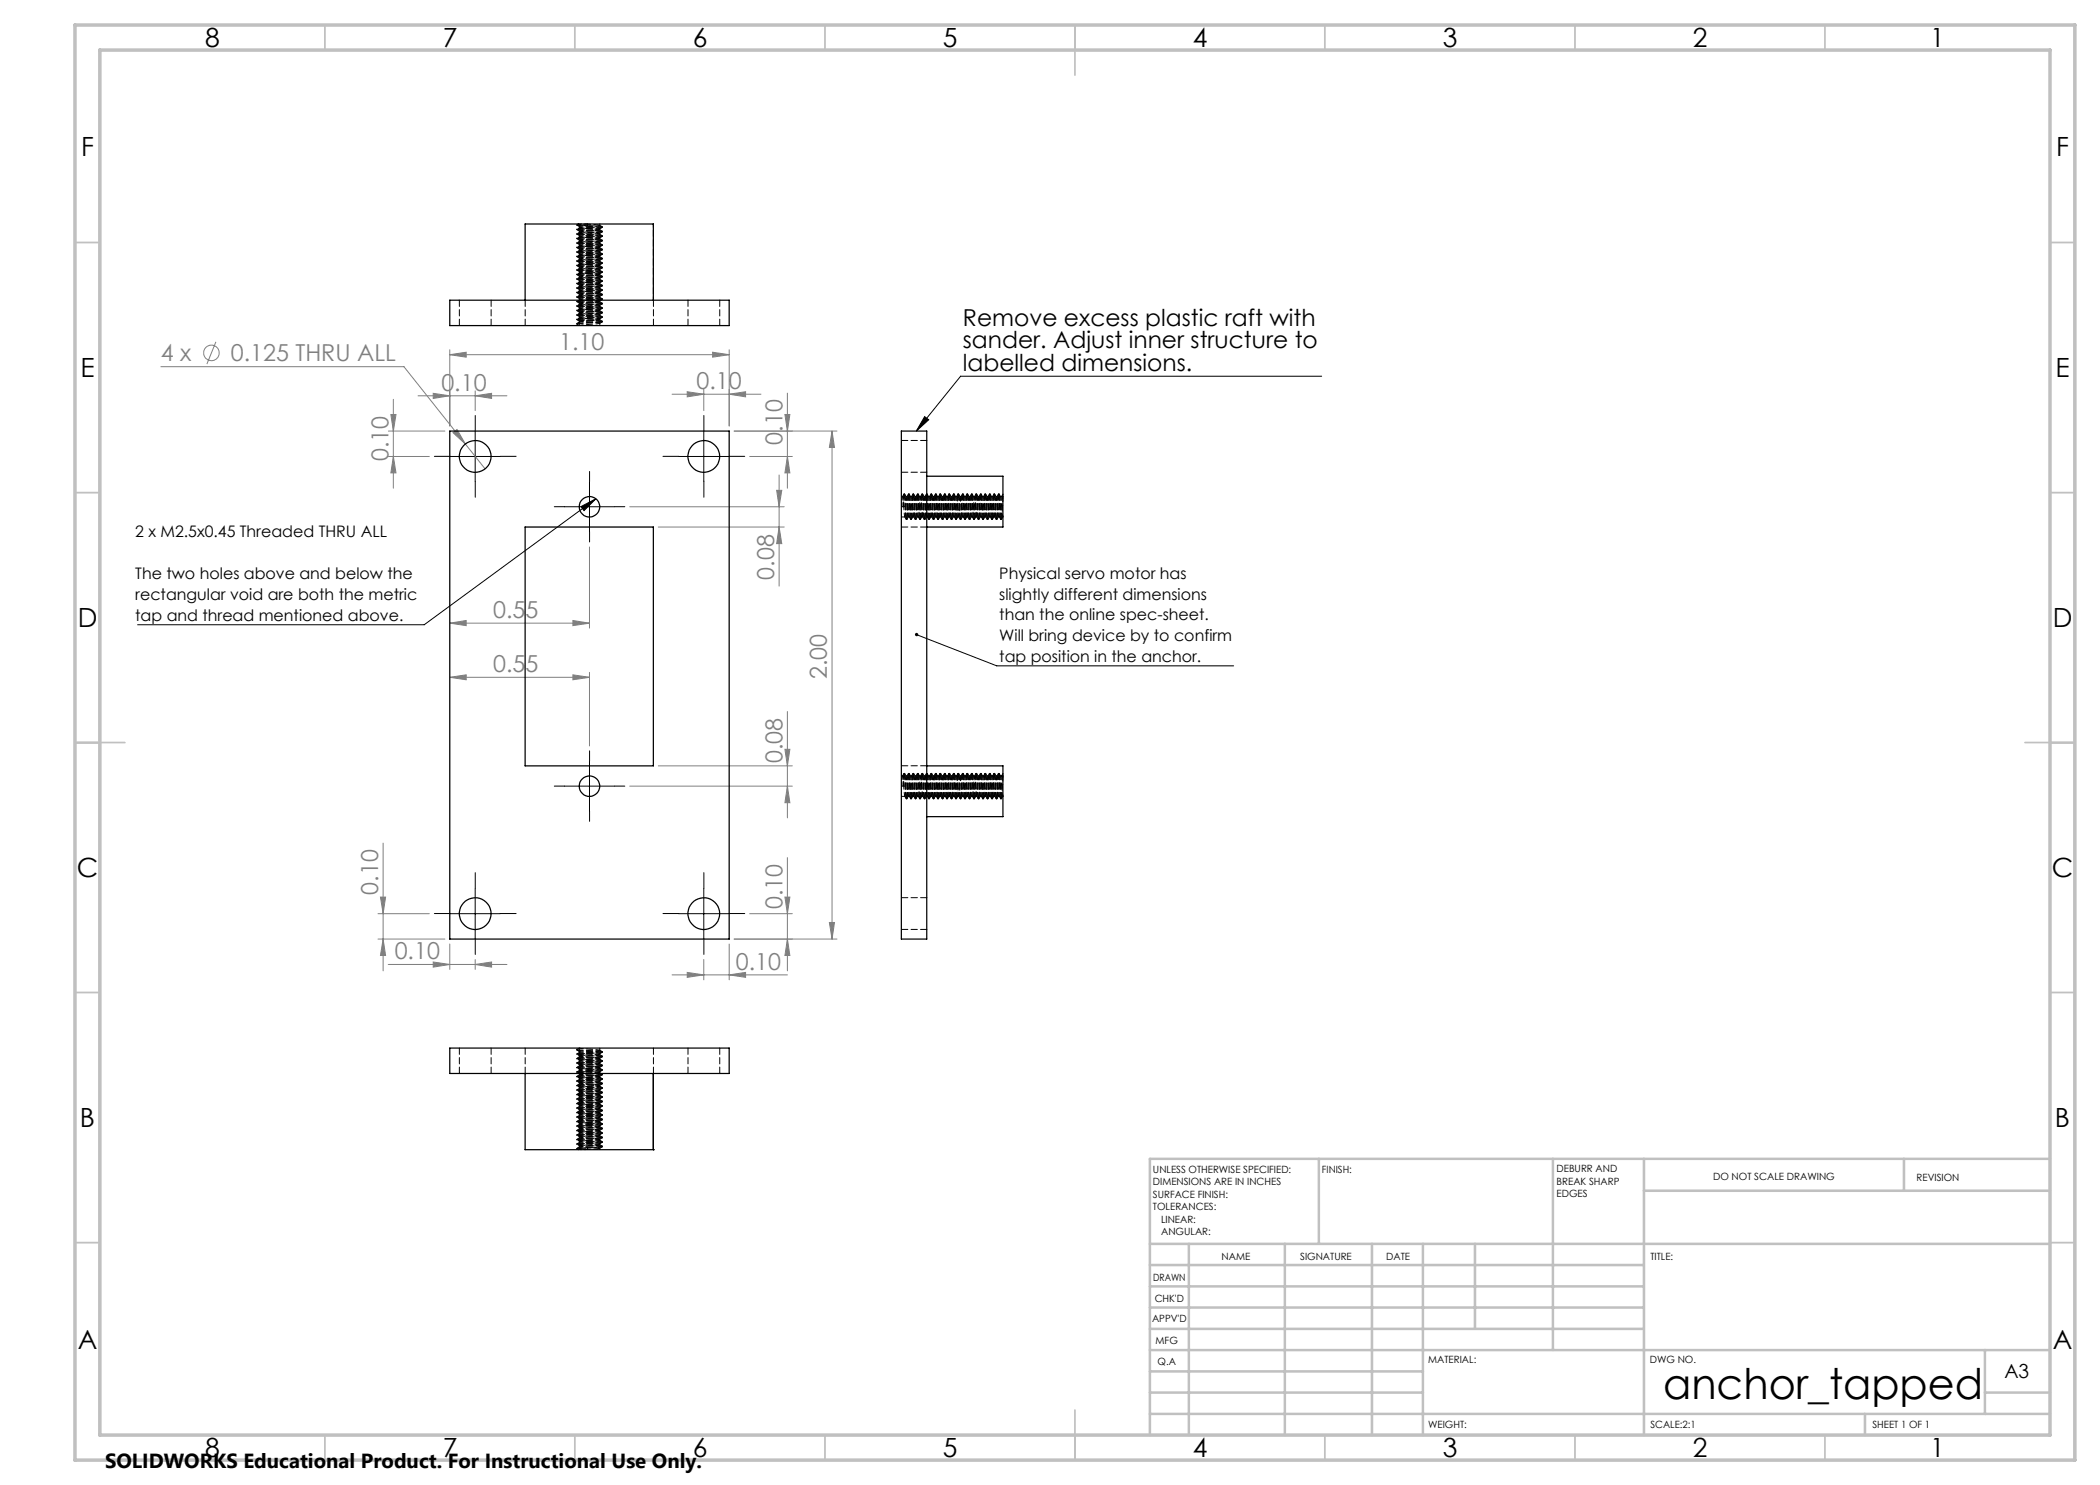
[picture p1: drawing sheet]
<svg xmlns="http://www.w3.org/2000/svg" width="420mm" height="297mm" viewBox="0 0 420 297" stroke-linecap="round" stroke-linejoin="round" font-family="sans-serif">
<g fill="none" stroke="#808080" stroke-width=".2">
<path d="M32.2 73.3h48.6l16.2 20.5M43.2 68.4l-1.8 4.4M78.7 79.9v17.7M83.6 79.2h17.8M86.6 78.7l3.4 .5-3.4 .5zM90 70.9l3.2-.5v1zM90 70v15.2M90 70.9h55.8M95 79.2l3.3-.5v1zM95 78.2v3.9M134.4 78.8h17.8M137.4 78.3l3.4 .5-3.4 .6z"/>
<path d="M140.8 77.9v4.2M142.5 70.4l3.3 .5-3.3 .5zM145.8 78.8l3.3-.5v1.1zM145.8 70v15.2M157.5 78.6v19M77.7 91.3h8.2M77.7 86.2h11.3M78.2 82.9h1l-.5 3.3zM78.7 91.3l.5 3.3h-1zM90.6 86.5l.8-.6 1.7 2.9zM146.8 86.2h20.6M149.9 91.3h8.6"/>
<path d="M155.3 98.1h1.1l-.6 3.2zM155.8 95v22.2M157 82.9h1l-.5 3.3zM157.5 91.3l.5 3.3h-1zM166.4 86.2l.5 3.3h-1zM166.4 86.2v101.6M117.9 109.4v16.2M125.9 101.3h30.9M131.7 105.4h25.1M155.8 105.4l.6 3.3h-1.1zM90 135.5l3.2-.5v1zM90 124.6l3.2-.5v1z"/>
<path d="M90 135.5h27.9M90 124.6h27.9M114.6 135l3.3 .5-3.3 .5zM114.6 124.1l3.3 .5-3.3 .5zM117.9 134.5v14.7M125.9 157.2h32.6M131.7 153.2h26.8M157 149.9h1l-.5 3.3zM157.5 157.2l.5 3.3h-1zM157.5 142.3v21.3M76.1 179.4h1l-.5 3.3zM76.6 168.6v25.6"/>
<path d="M157 179.4h1l-.5 3.3zM157.5 171.5v22.7M75.6 187.8h13.4M75.6 182.7h10.3M76.6 187.8l.5 3.3h-1zM77.6 192.9h23.8M86.6 192.4l3.4 .5-3.4 .5zM90 188.8v5.1M95 192.9l3.3-.5v1zM95 191.9v2M134.4 195h23.1M137.4 194.5l3.4 .5-3.4 .5z"/>
<path d="M140.8 191.9v4.1M145.8 195l3.3-.5v1zM145.8 188.8v7.2M146.8 187.8h20.6M149.9 182.7h8.6M157.5 187.8l.5 3.3h-1zM165.9 184.5h1l-.5 3.3z"/>
<circle cx="42.3" cy="70.6" r="1.55"/>
</g>
<g fill="none" stroke="#000" stroke-width=".2">
<path d="M264.3 75.2h-72.2l-8.8 11M90 91.3h10M95 86.3v10M117.9 96.4v10M119.2 99.8l-34.4 25.2h-57.3M135.7 91.3h10.1M140.8 86.3v10M184.9 83.3l.8 .7-2.4 2.2zM112.9 101.3h10M116.2 101.3l3-1.5-2.4 2.3zM183.3 126.9l16.1 6.3h47.3M112.9 157.2h10"/>
<path d="M117.9 152.3v9.9M95 177.7v10M140.8 177.7v10M90 182.7h10M135.7 182.7h10.1"/>
</g>
<g fill="none" stroke="#000" stroke-width=".2" stroke-dasharray="15.2 1.3 1.3 1.3">
<path d="M90.1 91.3h-3.2M95.1 86.3v-3.2M95.1 96.3v3.1M100.1 91.3h3.1M117.9 96.3v-2M135.8 91.3h-3.2M140.8 86.3v-3.2M140.8 96.3v3.1M145.8 91.3h3.1M112.9 101.3h-2M117.9 106.3v2.1M122.9 101.3h2.1"/>
<path d="M112.9 157.2h-2M117.9 152.2v-2M122.9 157.2h2.1M95.1 177.7v-3.2M117.9 162.2v2.1M140.8 177.7v-3.2M90.1 182.7h-3.2M95.1 187.7v3.2M100.1 182.7h3.1M135.8 182.7h-3.2M140.8 187.7v3.2M145.8 182.7h3.1"/>
</g>
<g fill="none" stroke="#c0c0c0" stroke-width=".35">
<path d="M65 5v5M115 5v5M165 5v5M215 5v10M265 5v5M315 5v5M365 5v5M15 48.5h5M410 48.5h5M15 98.5h5M410 98.5h5M15 148.5h10"/>
<path d="M405 148.5h10M15 198.5h5M410 198.5h5M15 248.5h5M410 248.5h5M65 287v5M115 287v5M165 287v5M215 282v10M265 287v5M315 287v5M365 287v5"/>
</g>
<g fill="none" stroke="#c0c0c0" stroke-width=".5">
<path d="M263.8 231.8v17M310.6 231.8v38.2M328.8 231.8v55.2M328.8 238.2h81.2M380.8 231.8v6.4M410 231.8h-180v55.2M230 248.8h180M230 257.3h98.8M230 253h98.8M237.8 248.8v38.2M257 248.8v38.2M274.4 248.8v38.2"/>
<path d="M284.6 248.8v38.2M295 248.8v17M230 265.8h98.8M230 261.5h98.8M230 278.5h54.6M230 274.3h54.6M230 270h180M397 278.5h13M397 270v12.8M230 282.8h180M373 282.8v4.2"/>
</g>
<path d="M15 5h400v287h-400zM20 10h390v277h-390z" fill="none" stroke="#c0c0c0" stroke-width=".7"/>
<g fill="#000">
<path d="M184.9 83.3l.8 .7-2.4 2.2z"/>
<path d="M116.2 101.3l3-1.5-2.4 2.3zM183.1 126.6l-.1 .2 .3 .1-.3-.1a.34 .34 0 0 0 .4 .4 .34 .34 0 0 0 .2-.5 .34 .34 0 0 0-.5-.1z"/>
</g>
<g fill="#808080">
<path d="M95 79.2l3.3-.5v1zM86.6 78.7l3.4 .5-3.4 .5zM95 192.9l3.3-.5v1zM86.6 192.4l3.4 .5-3.4 .5zM114.6 135l3.3 .5-3.3 .5zM90 135.5l3.2-.5v1zM114.6 124.1l3.3 .5-3.3 .5zM90 124.6l3.2-.5v1zM142.5 70.4l3.3 .5-3.3 .5zM90 70.9l3.2-.5v1z"/>
<path d="M90.6 86.5l2.5 2.3-1.7-2.9zM137.4 78.3l3.4 .5-3.4 .6zM145.8 78.8l3.3-.5v1.1zM137.4 194.5l3.4 .5-3.4 .5zM145.8 195l3.3-.5v1z"/>
<path d="M78.7 91.3l.5 3.3h-1zM78.2 82.9h1l-.5 3.3zM157.5 157.2l.5 3.3h-1zM157 149.9h1l-.5 3.3zM165.9 184.5h1l-.5 3.3zM166.4 86.2l.5 3.3h-1z"/>
<path d="M157 82.9h1l-.5 3.3zM157.5 91.3l.5 3.3h-1zM76.1 179.4h1l-.5 3.3zM76.6 187.8l.5 3.3h-1zM157 179.4h1l-.5 3.3zM157.5 187.8l.5 3.3h-1zM155.3 98.1h1.1l-.6 3.2zM155.8 105.4l.6 3.3h-1.1z"/>
</g>
<g fill="none" stroke="#000" stroke-width=".25">
<path d="M90 60h55.8v5.1h-55.8zM105 60v-15.2h25.7v15.2M90 86.2h55.8v101.6h-55.8zM180.3 86.2h5v101.6h-5zM185.3 95.2h15.3v10.2h-15.3M105 105.4h25.7v47.8h-25.7zM185.3 153.2h15.3v10.1h-15.3M90 209.6h55.8v5.1h-55.8zM105 214.7v15.2h25.7M130.7 214.7v15.2M130.7 229.9h.1"/>
<circle cx="95" cy="91.3" r="3.2"/>
<circle cx="140.8" cy="91.3" r="3.2"/>
<circle cx="117.9" cy="101.3" r="2.04"/>
<circle cx="117.9" cy="157.2" r="2.04"/>
<circle cx="95" cy="182.7" r="3.2"/>
<circle cx="140.8" cy="182.7" r="3.2"/>
</g>
<g fill="none" stroke="#000" stroke-width=".2" stroke-dasharray="1.3 .6" stroke-dashoffset=".5">
<path d="M115.4 45l2.1-.2M115.9 49.8l4-.4M115.9 56.1l4-.4M115.9 48l4-.4M115.9 58.8l4-.4M115.9 51.6l4.1-.4M115.9 52.5l4-.4M115.9 57.9l4.1-.4M115.9 46.2l4-.4M115.9 57l4-.4M115.9 53.4l4.1-.4M115.9 50.7l4-.4"/>
<path d="M115.9 59.7l4-.4M115.9 48.9l4-.4M115.9 55.2l4-.4M119.9 51.1l-4-.4M119.9 55.6l-4-.4M119.9 57.4l-4-.4M119.9 49.3l-4-.4M119.9 53.8l-4-.4M119.9 47.5l-4-.4M119.9 58.3l-4-.4M119.9 52l-4-.4M119.9 45.7l-4-.4"/>
<path d="M119.9 56.5l-4-.4M119.9 50.2l-4-.4M120 48.4l-4.1-.4M120 59.2l-4.1-.4M120 52.9l-4.1-.4M120.4 45.3l-5-.4 .9-.1M115.9 65.1l4-.4M115.9 64.4l4-.4M115.9 60.6l4-.4M115.9 62.4l4.1-.4M115.9 63.3l4-.4M115.9 61.5l4-.4"/>
<path d="M119.9 61.9l-4-.4M119.9 60.1l-4-.4M119.9 64.6l-4-.4M119.9 62.8l-4-.4M120 61l-4.1-.4M180.5 99.3l.5 4.1M181.2 99.3l.4 4.1M181.4 99.3l.5 4.1M182.1 99.3l.4 4.1M182.3 99.3l.5 4.1M183 99.3l.4 4.1M183.2 99.3l.5 4.1"/>
<path d="M183.9 99.3l.4 4.1M184.8 99.3l.4 4.1M185 99.3l.5 4.1M185.7 99.3l.4 4.1M185.9 99.3l.5 4.1M186.6 99.3l.4 4.1M186.8 99.3l.5 4.1M187.5 99.3l.4 4.1M187.7 99.3l.5 4.1M188.4 99.3l.4 4.1M188.6 99.3l.5 4.1M189.3 99.3l.4 4.1"/>
<path d="M189.5 99.3l.5 4.1M190.2 99.3l.4 4.1M190.4 99.3l.5 4.1M191.1 99.3l.4 4.1M192 99.3l.4 4.1M192.2 99.3l.5 4.1M192.9 99.3l.4 4.1M193.1 99.3l.5 4.1M193.8 99.3l.4 4.1M194 99.3l.5 4.1M194.7 99.3l.4 4.1M195.6 99.3l.4 4.1"/>
<path d="M195.8 99.3l.5 4.1M196.5 99.3l.4 4.1M196.7 99.3l.5 4.1M197.4 99.3l.4 4.1M197.6 99.3l.5 4.1M198.3 99.3l.4 4.1M198.5 99.3l.5 4.1M199.2 99.3l.4 4.1M199.4 99.3l.5 4.1M200.1 99.3l.4 4.1M181 103.3l.4-4M181.7 103.4l.4-4.1"/>
<path d="M181.9 103.4l.4-4.1M182.6 103.4l.4-4.1M182.8 103.3l.4-4M183.5 103.4l.4-4.1M184.4 103.4l.4-4.1M184.6 103.3l.4-4M185.3 103.4l.4-4.1M185.5 103.4l.4-4.1M186.2 103.4l.4-4.1M186.4 103.4l.4-4.1M187.1 103.4l.4-4.1M187.3 103.3l.4-4"/>
<path d="M188 103.4l.4-4.1M188.2 103.4l.4-4.1M188.9 103.4l.4-4.1M189.1 103.3l.4-4M189.8 103.4l.4-4.1M190 103.4l.4-4.1M190.7 103.4l.4-4.1M190.9 103.4l.4-4.1M191.6 103.4l.4-4.1M192.5 103.4l.4-4.1M192.7 103.4l.4-4.1M193.4 103.4l.4-4.1"/>
<path d="M193.6 103.3l.4-4M194.3 103.4l.4-4.1M195.2 103.4l.4-4.1M195.4 103.3l.4-4M196.1 103.4l.4-4.1M196.3 103.4l.4-4.1M197 103.4l.4-4.1M197.2 103.4l.4-4.1M197.9 103.4l.4-4.1M198.1 103.3l.4-4M198.8 103.4l.4-4.1M199 103.4l.4-4.1"/>
<path d="M199.7 103.4l.4-4.1M199.9 103.3l.4-4M180.5 155.2l.5 4.1M181 159.2l.4-4M181.2 155.2l.4 4M181.4 155.2l.5 4M181.7 159.2l.4-4M181.9 159.3l.4-4.1M182.1 155.2l.4 4M182.3 155.2l.5 4.1M182.6 159.2l.4-4M182.8 159.2l.4-4"/>
<path d="M183 155.2l.4 4M183.2 155.2l.5 4.1M183.5 159.2l.4-4M183.9 155.2l.4 4M184.4 159.2l.4-4M184.6 159.2l.4-4M184.8 155.2l.4 4M185 155.2l.5 4.1M185.3 159.2l.4-4M185.5 159.3l.4-4.1M185.7 155.2l.4 4M185.9 155.2l.5 4"/>
<path d="M186.2 159.2l.4-4M186.4 159.2l.4-4M186.6 155.2l.4 4M186.8 155.2l.5 4.1M187.1 159.2l.4-4M187.3 159.2l.4-4M187.5 155.2l.4 4M187.7 155.2l.5 4M188 159.2l.4-4M188.2 159.3l.4-4.1M188.4 155.2l.4 4M188.6 155.2l.5 4.1"/>
<path d="M188.9 159.2l.4-4M189.1 159.2l.4-4M189.3 155.2l.4 4M189.5 155.2l.5 4.1M189.8 159.2l.4-4M190 159.3l.4-4.1M190.2 155.2l.4 4M190.4 155.2l.5 4M190.7 159.2l.4-4M190.9 159.2l.4-4M191.1 155.2l.4 4M191.6 159.2l.4-4"/>
<path d="M192 155.2l.4 4M192.2 155.2l.5 4M192.5 159.2l.4-4M192.7 159.2l.4-4M192.9 155.2l.4 4M193.1 155.2l.5 4.1M193.4 159.2l.4-4M193.6 159.2l.4-4M193.8 155.2l.4 4M194 155.2l.5 4M194.3 159.2l.4-4M194.7 155.2l.4 4"/>
<path d="M195.2 159.2l.4-4M195.4 159.2l.4-4M195.6 155.2l.4 4M195.8 155.2l.5 4.1M196.1 159.2l.4-4M196.3 159.3l.4-4.1M196.5 155.2l.4 4M196.7 155.2l.5 4M197 159.2l.4-4M197.2 159.2l.4-4M197.4 155.2l.4 4M197.6 155.2l.5 4.1"/>
<path d="M197.9 159.2l.4-4M198.1 159.2l.4-4M198.3 155.2l.4 4M198.5 155.2l.5 4M198.8 159.2l.4-4M199 159.3l.4-4.1M199.2 155.2l.4 4M199.4 155.2l.5 4.1M199.7 159.2l.4-4M199.9 159.2l.4-4M200.1 155.2l.4 4M115.9 209.6l4 .4"/>
<path d="M115.9 210.3l4.1 .4M115.9 218.6l4 .4M115.9 212.3l4.1 .5M115.9 210.5l4 .4M115.9 215l4 .4M115.9 219.5l4 .4M115.9 213.2l4 .4M115.9 217.7l4 .4M115.9 211.4l4 .4M115.9 215.9l4 .4M119.9 211.9l-4 .4M119.9 216.4l-4 .4"/>
<path d="M119.9 218.2l-4 .4M119.9 210.1l-4 .4M119.9 214.6l-4 .4M119.9 220l-4 .4M119.9 219.1l-4 .4M119.9 215.5l-4 .4M120 212.8l-4.1 .4M120 211l-4.1 .4M115.4 229.7l2.1 .2M115.9 223.1l4.1 .5M115.9 227.6l4 .4M115.9 221.3l4 .4"/>
<path d="M115.9 225.8l4 .4M115.9 224l4 .4M115.9 228.5l4 .4M115.9 222.2l4 .4M115.9 220.4l4 .4M115.9 226.7l4 .4M119.9 222.7l-4 .4M119.9 229l-4 .4M119.9 227.2l-4 .4M119.9 220.9l-4 .4M119.9 225.4l-4 .4M119.9 226.3l-4 .4"/>
<path d="M120 223.6l-4.1 .4M120 221.8l-4.1 .4M120 228.1l-4.1 .4M120.4 229.4l-5 .4 .9 .1"/>
</g>
<g fill="none" stroke="#000" stroke-width=".2" stroke-dasharray="1.3 .6" stroke-dashoffset=".3">
<path d="M115.9 47.1l4.1-.4-4.1-.5M119.9 59.4l-4-.4 4-.4M119.9 58.5l-4-.4 4-.4M119.9 57.6l-4-.4 4-.4M119.9 56.7l-4-.4 4-.4M119.9 55.8l-4-.4 4-.4M119.9 54.9l-4-.4 4-.4M119.9 54l-4-.4 4-.4M119.9 53.1l-4-.4 4-.4M119.9 52.2l-4-.4 4-.4M119.9 51.3l-4-.4 4-.4M119.9 50.4l-4-.4 4-.4"/>
<path d="M119.9 49.5l-4-.4 4-.4M119.9 48.6l-4-.4 4-.4M119.9 47.7l-4-.4 4-.4M119.9 46.8l-4-.4 4-.4M119.9 45.9l-4-.4 4-.4M120 54.7l-4.1-.4 4-.4M120.3 55.2l-4.9-.4 5-.5M120.3 54.3l-4.9-.4 5-.5M120.4 53.4l-5-.4 5-.4M120.4 52.5l-5-.4 5-.4M120.4 51.6l-5-.4 5-.4M120.4 50.7l-5-.4 5-.4"/>
<path d="M120.4 49.8l-5-.4 5-.4M120.4 48.9l-5-.4 5-.4M120.4 48l-5-.4 5-.4M120.4 47.1l-5-.4 5-.4M120.4 46.2l-5-.4 5-.4M115.9 64.4v.7M115.9 64.2l4.1-.5-4.1-.4M119.9 63.9l-4-.4 4-.4M119.9 63l-4-.4 4-.4M119.9 62.1l-4-.4 4-.4M119.9 61.2l-4-.4 4-.4M119.9 60.3l-4-.4 4-.4"/>
<path d="M120.4 64.2l-5-.4 5-.4M120.4 63.3l-5-.4 5-.4M120.4 62.4l-5-.4 5-.4M120.4 61.5l-5-.4 5-.4M191.3 99.3l.5 4.1 .4-4.1M180.3 103.4h.7M180.6 101.3l.2-2.4M180.7 101.3l.2-2.4M181 101.3h-.7M183.7 103.4l.4-4.1 .5 4.1M194.5 103.4l.4-4.1 .5 4.1M200.3 103.8l.3-4.4"/>
<path d="M180.3 159.3h.7M180.6 157.2l.2-2.5M180.7 157.2l.2-2.5M181 157.2h-.7M183.7 159.3l.4-4.1 .5 4M191.3 155.2l.5 4.1 .4-4.1M194.5 159.3l.4-4.1 .5 4M200.3 159.7l.3-4.4M115.9 210.3v-.7M115.9 216.8l4.1 .5-4.1 .4M119.9 213.4l-4 .5 4.1 .4M119.9 214.3l-4 .5 4.1 .4"/>
<path d="M119.9 215.2l-4 .5 4.1 .4M119.9 216.1l-4 .5 4.1 .4M119.9 217l-4 .5 4.1 .4M119.9 217.9l-4 .5 4.1 .4M119.9 218.8l-4 .5 4.1 .4M119.9 219.7l-4 .5 4.1 .4M119.9 210.7l-4 .5 4.1 .4M119.9 211.6l-4 .5 4.1 .4M119.9 212.5l-4 .5 4.1 .4M119.9 213.7l-4 .4 4 .4M120.4 219.5l-5 .4 5 .5M120.4 218.6l-5 .4 5 .5"/>
<path d="M120.4 216.8l-5 .4 5 .4M120.4 210.5l-5 .4 5 .5M120.4 215.9l-5 .4 5 .4M120.4 214.1l-5 .4 5 .4M120.4 211.4l-5 .4 5 .5M120.4 215l-5 .4 5 .4M120.4 212.3l-5 .4 5 .4M120.4 213.2l-5 .4 5 .4M119.9 224.2l-4 .5 4.1 .4M119.9 225.1l-4 .5 4.1 .4M119.9 226l-4 .5 4.1 .4M119.9 226.9l-4 .5 4.1 .4"/>
<path d="M119.9 227.8l-4 .5 4.1 .4M119.9 228.7l-4 .5 4.1 .4M119.9 220.6l-4 .5 4.1 .4M119.9 221.5l-4 .5 4.1 .4M119.9 222.4l-4 .5 4.1 .4M119.9 223.3l-4 .5 4.1 .4M119.9 224.5l-4 .4 4 .4M120.4 224.9l-5 .4 5 .5M120.4 224l-5 .4 5 .5M120.4 225.8l-5 .4 5 .5M120.4 223.1l-5 .4 5 .5M120.4 226.7l-5 .4 5 .4"/>
<path d="M120.4 222.2l-5 .4 5 .4M120.4 227.6l-5 .4 5 .4M120.4 221.3l-5 .4 5 .5M120.4 228.5l-5 .4 5 .5"/>
</g>
<path d="M115.9 45.3l1.7-.2M115.9 229.4l1.7 .2" fill="none" stroke="#000" stroke-width=".2" stroke-dasharray="1.3 .6" stroke-dashoffset=".9"/>
<g fill="none" stroke="#000" stroke-width=".2" stroke-dasharray="1.3 .6">
<path d="M115.4 59.3v.1M115.4 58.4v.1M115.4 57.5v.1M115.4 56.6v.1M115.4 55.7v.1M115.4 54.8v.1M115.4 53.9v.1M115.4 53v.1M115.4 52.1v.1M115.4 51.2v.1M115.4 50.3v.1M115.4 49.4v.1"/>
<path d="M115.4 48.5v.1M115.4 47.6v.1M115.4 46.7v.1M115.4 45.8v.1M115.4 44.9v.1M115.4 45.9l.5 .3M115.4 59.4l.5 .3M115.4 47.7l.5 .3M115.4 57.6l.5 .3M115.4 55.8l.5 .3M115.4 49.5l.5 .3M115.4 54l.5 .3"/>
<path d="M115.4 52.2l.5 .3M115.4 51.3l.5 .3M115.4 58.5l.5 .3M115.4 50.4l.5 .3M115.4 45l.5 .3M115.4 48.6l.5 .3M115.4 46.8l.5 .3M115.4 56.7l.5 .3M115.4 54.9l.5 .3M115.4 53.1l.5 .3M115.4 45.9l5-.4M115.4 46.8l5-.4"/>
<path d="M115.4 59.4l5-.4M115.4 47.7l5-.4M115.4 58.5l5-.4M115.4 48.6l5-.4M115.4 57.6l5-.4M115.4 49.5l5-.4M115.4 56.7l5-.4M115.4 50.4l5-.4M115.4 55.8l5-.4M115.4 51.3l5-.4M115.4 54.9l5-.4M115.4 52.2l5-.4"/>
<path d="M115.4 54l5-.4M115.4 53.1l5-.4M115.7 44.8h-.1M115.9 49.1h.2M115.9 48.2h.2M115.9 59.7v.2M115.9 58.8v.2M115.9 57.9v.2M115.9 57v.2M115.9 56.1v.2M115.9 55.2v.2M115.9 54.3v.2"/>
<path d="M115.9 53.4v.2M115.9 52.5v.2M115.9 51.6v.2M115.9 50.7v.2M115.9 49.8v.2M115.9 48.9v.2M115.9 48v.2M115.9 47.1v.2M115.9 46.2v.2M115.9 45.3v.2M116.1 59.9l-.5 .2M116.1 59l-.5 .2"/>
<path d="M116.1 58.1l-.5 .2M116.1 57.2l-.5 .2M116.1 56.3l-.5 .2M116.1 55.4l-.5 .2M116.1 54.5l-.5 .2M116.1 53.6l-.5 .2M116.1 52.7l-.5 .2M116.1 51.8l-.5 .2M116.1 50.9l-.5 .2M116.1 50l-.5 .2M116.1 49.1l-.5 .2M116.1 48.2l-.5 .2"/>
<path d="M116.1 47.3l-.5 .2M116.1 46.4l-.5 .2M116.1 45.5l-.5 .2M117.5 44.8l.1 .3M117.6 45.1v-.3M119.9 56.6l.5-.3M119.9 58.4l.5-.3M119.9 54.8l.5-.3M119.9 53l.5-.3M119.9 51.2l.5-.3M119.9 49.4l.5-.3M119.9 47.6l.5-.3"/>
<path d="M119.9 45.8l.5-.3M119.9 46.7l.5-.3M119.9 59.3l.5-.3M119.9 48.5l.5-.3M119.9 57.5l.5-.3M119.9 50.3l.5-.3M119.9 55.7l.5-.3M119.9 52.1l.5-.3M119.9 53.9l.5-.3M120 45.1v-.3M120 46v-.2M120 46.9v-.2"/>
<path d="M120 47.8v-.2M120 48.7v-.2M120 49.6v-.2M120 50.5v-.2M120 51.4v-.2M120 52.3v-.2M120 53.2v-.2M120 54.1v-.2M120 55v-.2M120 55.9v-.2M120 56.8v-.2M120 57.7v-.2"/>
<path d="M120 58.6v-.2M120 59.5v-.2M120.4 51.7l-5-.4M120.4 52.6l-5-.4M120.4 50.8l-5-.4M120.4 49.9l-5-.4M120.4 49l-5-.4M120.4 48.1l-5-.4M120.4 47.2l-5-.4M120.4 46.3l-5-.4M120.4 45.4l-5-.4M120.4 59l-5-.5"/>
<path d="M120.4 59.7l-.5-.2M120.4 58.8l-.5-.2M120.4 57.9l-.5-.2M120.4 57l-.5-.2M120.4 56.1l-.5-.2M120.4 55.2l-.5-.2M120.4 54.3l-.5-.2M120.4 53.4l-.5-.2M120.4 52.5l-.5-.2M120.4 51.6l-.5-.2M120.4 50.7l-.5-.2M120.4 49.8l-.5-.2"/>
<path d="M120.4 48.9l-.5-.2M120.4 48l-.5-.2M120.4 47.1l-.5-.2M120.4 46.2l-.5-.2M120.4 45.3l-.5-.2M120.4 59.9l-5-.5M120.4 47.3h.1M120.4 48.2h.1M120.4 54.5l-5-.5M120.4 58.1l-5-.5M120.4 49.1h.1M120.4 57.2l-5-.5"/>
<path d="M120.4 50h.1M120.4 56.3l-5-.5M120.4 50.9h.1M120.4 55.4l-5-.5M120.4 53.6l-5-.5M120.4 45.5v-.1M120.4 46.4v-.1M120.4 47.3v-.1M120.4 48.2v-.1M120.4 49.1v-.1M120.4 50v-.1M120.4 50.9v-.1"/>
<path d="M120.4 51.8v-.1M120.4 52.7v-.1M120.4 53.6v-.1M120.4 54.5v-.1M120.4 55.4v-.1M120.4 56.3v-.1M120.4 57.2v-.1M120.4 58.1v-.1M120.4 59v-.1M120.4 59.9v-.1M91.9 60v5.1M98.2 65.1v-5.1"/>
<path d="M105 60v5.1M115.4 64.8l5-.4M115.4 64.7l5-.4M115.4 64.8v-.1M115.4 64.7l.5-.3M115.4 63.8v.1M115.4 62.9v.1M115.4 62v.1M115.4 61.1v.1M115.4 60.2v.1M115.4 63l5-.4M115.4 62.1l5-.4"/>
<path d="M115.4 63l.5 .3M115.4 61.2l.5 .3M115.4 63.9l.5 .3M115.4 62.1l.5 .3M115.4 60.3l.5 .3M115.4 61.2l5-.4M115.4 60.3l5-.4M115.4 63.9l5-.4M115.9 65.1l-.5-.3M115.9 63.5h.2M115.9 62.6h.2M115.9 64.2v.2"/>
<path d="M115.9 63.3v.2M115.9 62.4v.2M115.9 61.5v.2M115.9 60.6v.2M116.1 63.5l-.5 .2M116.1 62.6l-.5 .2M116.1 61.7l-.5 .2M116.1 60.8l-.5 .2M116.1 64.4l-.5 .2M119.9 60.2l.5-.3M119.9 62l.5-.3M119.9 63.8l.5-.3"/>
<path d="M119.9 64.7l.5-.3M119.9 62.9l.5-.3M119.9 61.1l.5-.3M120 60.4v-.2M120 61.3v-.2M120 62.2v-.2M120 63.1v-.2M120 64v-.2M120 65.1v-.4M120.4 61.7l-5-.5M120.4 63.5l-5-.5M120.4 63.3l-.5-.2"/>
<path d="M120.4 62.4l-.5-.2M120.4 61.5l-.5-.2M120.4 60.6l-.5-.2M120.4 64.2l-.5-.2M120.4 60.8l-5-.5M120.4 60.8v-.1M120.4 61.7v-.1M120.4 62.6v-.1M120.4 63.5v-.1M120.4 64.4v-.1M130.7 60v5.1M137.6 60v5.1"/>
<path d="M143.9 65.1v-5.1M180.3 94.4h5.1M180.5 99.3h-.2M180.8 98.8l-.3 .5M180.8 98.8l.5 5.1M180.9 98.8h.1M180.9 98.8h-.1M180.9 98.8l.5 5.1M181.2 99.3l-.3-.5M181.4 99.3h-.2M181.7 98.8l-.3 .5M181.7 98.8l.5 5.1"/>
<path d="M181.8 98.8h.1M181.8 98.8h-.1M181.8 98.8l.5 5.1M182.1 99.3l-.3-.5M182.3 99.3h-.2M182.6 98.8l-.3 .5M182.6 98.8l.5 5.1M182.7 98.8h.1M182.7 98.8h-.1M182.7 98.8l.5 5.1M183 99.3l-.3-.5M183.2 99.3h-.2"/>
<path d="M183.5 98.8l-.3 .5M183.5 98.8l.5 5.1M183.6 98.8h.1M183.6 98.8h-.1M183.6 98.8l.5 5.1M183.9 99.3l-.3-.5M184.1 99.3h-.2M184.4 98.8l-.3 .5M184.4 98.8l.5 5.1M184.5 98.8h-.1M184.5 98.8l.5 5.1M184.8 99.3l-.3-.5"/>
<path d="M185 99.3h-.2M185.3 98.8l-.3 .5M185.3 98.8l.4 5.1M185.4 88.1h-5.1M185.4 98.8h-.1M185.4 98.8l.5 5.1M185.7 99.3l-.3-.5M185.9 99.3h-.2M186.2 98.8l-.3 .5M186.2 98.8l.4 5.1M186.3 98.8h-.1M186.3 98.8l.5 5.1"/>
<path d="M186.6 99.3l-.3-.5M186.8 99.3h-.2M187.1 98.8l-.3 .5M187.1 98.8l.4 5.1M187.2 98.8h-.1M187.2 98.8l.5 5.1M187.5 99.3l-.3-.5M187.7 99.3h-.2M188 98.8h.1M188 98.8l-.3 .5M188 98.8l.4 5M188.1 98.8h-.1"/>
<path d="M188.1 98.8l.5 5.1M188.4 99.3l-.3-.5M188.6 99.3h-.2M188.9 98.8h.1M188.9 98.8l-.3 .5M188.9 98.8l.4 5M189 98.8h-.1M189 98.8l.5 5.1M189.3 99.3l-.3-.5M189.5 99.3h-.2M189.8 98.8h.1M189.8 98.8l-.3 .5"/>
<path d="M189.8 98.8l.4 5M189.9 98.8h-.1M189.9 98.8l.5 5.1M190.2 99.3l-.3-.5M190.4 99.3h-.2M190.7 98.8h.1M190.7 98.8l-.3 .5M190.7 98.8l.4 5M190.8 98.8h-.1M190.8 98.8l.5 5.1M191.1 99.3l-.3-.5M191.3 99.3h-.2"/>
<path d="M191.6 98.8l-.3 .5M191.6 98.8h.1M191.6 98.8l.4 5M191.7 98.8h-.1M191.7 98.8l.5 5.1M192 99.3l-.3-.5M192.2 99.3h-.2M192.5 98.8l-.3 .5M192.5 98.8l.4 5M192.6 98.8h-.1M192.6 98.8l.5 5.1M192.9 99.3l-.3-.5"/>
<path d="M193.1 99.3h-.2M193.4 98.8l-.3 .5M193.4 98.8l.4 5M193.5 98.8h-.1M193.5 98.8l.5 5.1M193.8 99.3l-.3-.5M194 99.3h-.2M194.3 98.8l-.3 .5M194.3 98.8l.4 5M194.4 98.8h-.1M194.4 98.8l.5 5.1M194.7 99.3l-.3-.5"/>
<path d="M194.9 99.3h-.2M195.2 98.8l-.3 .5M195.2 98.8l.4 5M195.3 98.8h-.1M195.3 98.8l.5 5.1M195.6 99.3l-.3-.5M195.8 99.3h-.2M196.1 98.8l-.3 .5M196.1 98.8l.4 5M196.2 98.8h-.1M196.2 98.8l.5 5M196.5 99.3l-.3-.5"/>
<path d="M196.7 99.3h-.2M197 98.8l-.3 .5M197 98.8l.4 5M197.1 98.8h-.1M197.1 98.8l.5 5M197.4 99.3l-.3-.5M197.6 99.3h-.2M197.9 98.8l-.3 .5M197.9 98.8l.4 5M198 98.8l.5 5.1M198 98.8h-.1M198.3 99.3l-.3-.5"/>
<path d="M198.5 99.3h-.2M198.8 98.8l-.3 .5M198.8 98.8l.4 5M198.9 98.8h-.1M198.9 98.8l.5 5.1M199.2 99.3l-.3-.5M199.4 99.3h-.2M199.7 98.8l-.3 .5M199.7 98.8l.4 5M199.8 98.8h-.1M199.8 98.8l.5 5.1M200.1 99.3l-.3-.5"/>
<path d="M200.3 99.3h.3M200.6 98.8l-.3 .5M200.6 99.3h-.5M181 103.4l.2 .5M181.3 103.9h.1M181.4 103.9l.3-.5M181.6 103.4h.3M181.9 103.4l.2 .5M182.2 103.9h.1M182.3 103.9l.3-.5M182.5 103.4h.3M182.8 103.4l.2 .5"/>
<path d="M183.1 103.9h.1M183.2 103.9l.3-.5M183.2 103.8l.4-4.9M183.4 103.4h.3M183.7 103.4l.2 .5M184 103.9h.1M184.1 103.9l.3-.5M184.1 103.8l.4-5M184.3 103.4h.3M184.6 103.4l.2 .5M184.9 103.9h.1M185 103.9l.3-.5"/>
<path d="M185 103.8l.4-5M185.2 103.4h.3M185.4 105.4h-5.1M185.5 103.4l.2 .5M185.8 103.9h.1M185.9 103.9l.3-.5M185.9 103.9l.4-5.1M186.1 103.4h.3M186.4 103.4l.2 .5M186.7 103.9h.1M186.8 103.9l.3-.5M186.8 103.9l.4-5.1"/>
<path d="M187 103.4h.3M187.3 103.4l.2 .5M187.6 103.9h.1M187.7 103.9l.4-5.1M187.7 103.9l.3-.5M187.9 103.4h.3M188.2 103.4l.2 .5M188.5 103.9h.1M188.6 103.9l.4-5.1M188.6 103.9l.3-.5M188.8 103.4h.3M189.1 103.4l.2 .5"/>
<path d="M189.4 103.9h.1M189.5 103.9l.3-.5M189.5 103.8l.4-5M189.7 103.4h.3M190 103.4l.2 .5M190.3 103.9h.1M190.3 103.9l.4-5M190.4 103.9l.3-.5M190.4 103.8l.4-5M190.6 103.4h.3M190.9 103.4l.2 .5M191.2 103.9h.1"/>
<path d="M191.2 103.9l.4-5M191.3 103.9l.3-.5M191.3 103.8l.4-5M191.5 103.4h.3M191.8 103.4l.2 .5M192.1 103.9h.1M192.1 103.9l.4-5.1M192.2 103.9l.3-.5M192.2 103.8l.4-5M192.4 103.4h.3M192.7 103.4l.2 .5M193 103.9h.1"/>
<path d="M193 103.9l.4-5.1M193.1 103.9l.3-.5M193.1 103.8l.4-5M193.3 103.4h.3M193.6 103.4l.2 .5M193.9 103.9h.1M193.9 103.9l.4-5.1M194 103.9l.3-.5M194 103.8l.4-5M194.2 103.4h.3M194.5 103.4l.2 .5M194.8 103.9h.1"/>
<path d="M194.8 103.9l.4-5.1M194.9 103.9l.3-.5M194.9 103.8l.4-5M195.1 103.4h.3M195.4 103.4l.2 .5M195.7 103.9h.1M195.7 103.9l.4-5.1M195.8 103.9l.3-.5M196 103.4h.3M196.3 103.4l.2 .5M196.6 103.9h.1M196.6 103.9l.4-5.1"/>
<path d="M196.7 103.9l.3-.5M196.9 103.4h.3M197.2 103.4l.2 .5M197.5 103.9l.4-5.1M197.5 103.9h.1M197.6 103.9l.3-.5M197.8 103.4h.3M198.1 103.4l.2 .5M198.4 103.9h.1M198.4 103.8l.4-5M198.5 103.9l.3-.5M198.5 103.8l.4-5"/>
<path d="M198.7 103.4h.3M199 103.4l.2 .5M199.3 103.9h.1M199.4 103.9l.3-.5M199.4 103.8l.4-5M199.6 103.4h.3M199.9 103.4l.2 .5M200.2 103.9h.1M200.3 103.9l.3-.5M200.5 103.4h.1M200.6 103.4v-.2M180.5 155.2h-.2"/>
<path d="M180.8 154.7l-.3 .5M180.8 154.7l.5 5M180.9 154.7h.1M180.9 154.7h-.1M180.9 154.7l.5 5M181 159.3l.2 .4M181.2 155.2l-.3-.5M181.3 159.8h.1M181.4 159.7l.3-.4M181.4 159.7l.4-5M181.4 155.2h-.2M181.6 159.3h.3"/>
<path d="M181.7 154.7l-.3 .5M181.7 154.7l.5 5M181.8 154.7h.1M181.8 154.7h-.1M181.8 154.7l.5 5M181.9 159.3l.2 .4M182.1 155.2l-.3-.5M182.2 159.8h.1M182.3 159.7l.3-.4M182.3 155.2h-.2M182.5 159.3h.3M182.6 154.7l-.3 .5"/>
<path d="M182.6 154.7l.5 5M182.7 154.7h.1M182.7 154.7h-.1M182.7 154.7l.5 5M182.8 159.3l.2 .4M183 155.2l-.3-.5M183.1 159.8h.1M183.2 159.7l.3-.4M183.2 155.2h-.2M183.4 159.3h.3M183.5 154.7l-.3 .5M183.5 154.7l.5 5"/>
<path d="M183.6 154.7h.1M183.6 154.7h-.1M183.6 154.7l.5 5M183.7 159.3l.2 .4M183.9 155.2l-.3-.5M184 159.8h.1M184.1 159.7l.3-.4M184.1 159.7l.4-4.9M184.1 155.2h-.2M184.3 159.3h.3M184.4 154.7l-.3 .5M184.4 154.7l.5 5"/>
<path d="M184.5 154.7h-.1M184.5 154.7l.5 5M184.6 159.3l.2 .4M184.8 155.2l-.3-.5M184.9 159.8h.1M185 159.7l.3-.4M185 159.7l.4-5M185 155.2h-.2M185.2 159.3h.3M185.3 154.7l-.3 .5M185.3 154.7l.4 5M185.4 153.2h-5.1"/>
<path d="M185.4 154.7h-.1M185.4 154.7l.5 5M185.5 159.3l.2 .4M185.7 155.2l-.3-.5M185.8 159.8h.1M185.9 159.7l.3-.4M185.9 159.7l.4-5M185.9 155.2h-.2M186.1 159.3h.3M186.2 154.7l-.3 .5M186.2 154.7l.4 5M186.3 154.7h-.1"/>
<path d="M186.3 154.7l.5 5M186.4 159.3l.2 .4M186.6 155.2l-.3-.5M186.7 159.8h.1M186.8 159.7l.3-.4M186.8 159.7l.4-5M186.8 155.2h-.2M187 159.3h.3M187.1 154.7l-.3 .5M187.1 154.7l.4 5M187.2 154.7h-.1M187.2 154.7l.5 5"/>
<path d="M187.3 159.3l.2 .4M187.5 155.2l-.3-.5M187.6 159.8h.1M187.7 159.7l.4-5M187.7 159.7l.3-.4M187.7 155.2h-.2M187.9 159.3h.3M188 154.7h.1M188 154.7l-.3 .5M188 154.7l.4 5M188.1 154.7h-.1M188.1 154.7l.5 5"/>
<path d="M188.2 159.3l.2 .4M188.4 155.2l-.3-.5M188.5 159.8h.1M188.6 159.7l.4-5M188.6 159.7l.3-.4M188.6 155.2h-.2M188.8 159.3h.3M188.9 154.7h.1M188.9 154.7l-.3 .5M188.9 154.7l.4 5M189 154.7h-.1M189 154.7l.5 5"/>
<path d="M189.1 159.3l.2 .4M189.3 155.2l-.3-.5M189.4 159.8h.1M189.5 159.7l.3-.4M189.5 159.7l.4-5M189.5 155.2h-.2M189.7 159.3h.3M189.8 154.7h.1M189.8 154.7l-.3 .5M189.8 154.7l.4 5M189.9 154.7h-.1M189.9 154.7l.5 5"/>
<path d="M190 159.3l.2 .4M190.2 155.2l-.3-.5M190.3 159.8h.1M190.3 159.7l.4-4.9M190.4 159.7l.3-.4M190.4 159.7l.4-5M190.4 155.2h-.2M190.6 159.3h.3M190.7 154.7h.1M190.7 154.7l-.3 .5M190.7 154.7l.4 5M190.8 154.7h-.1"/>
<path d="M190.8 154.7l.5 5M190.9 159.3l.2 .4M191.1 155.2l-.3-.5M191.2 159.8h.1M191.2 159.8l.4-5M191.3 159.7l.3-.4M191.3 159.7l.4-5M191.3 155.2h-.2M191.5 159.3h.3M191.6 154.7l-.3 .5M191.6 154.7h.1M191.6 154.7l.4 5"/>
<path d="M191.7 154.7h-.1M191.7 154.7l.5 5M191.8 159.3l.2 .4M192 155.2l-.3-.5M192.1 159.8h.1M192.1 159.8l.4-5.1M192.2 159.7l.3-.4M192.2 159.7l.4-5M192.2 155.2h-.2M192.4 159.3h.3M192.5 154.7l-.3 .5M192.5 154.7l.4 5"/>
<path d="M192.6 154.7h-.1M192.6 154.7l.5 5M192.7 159.3l.2 .4M192.9 155.2l-.3-.5M193 159.8h.1M193 159.8l.4-5.1M193.1 159.7l.3-.4M193.1 159.6l.4-4.9M193.1 155.2h-.2M193.3 159.3h.3M193.4 154.7l-.3 .5M193.4 154.7l.4 5"/>
<path d="M193.5 154.7h-.1M193.5 154.7l.5 5M193.6 159.3l.2 .4M193.8 155.2l-.3-.5M193.9 159.8h.1M193.9 159.8l.4-5.1M194 159.7l.3-.4M194 155.2h-.2M194.2 159.3h.3M194.3 154.7l-.3 .5M194.3 154.7l.4 5M194.4 154.7h-.1"/>
<path d="M194.4 154.7l.5 5M194.5 159.3l.2 .4M194.7 155.2l-.3-.5M194.8 159.8h.1M194.8 159.8l.4-5.1M194.9 159.7l.3-.4M194.9 159.6l.4-4.9M194.9 155.2h-.2M195.1 159.3h.3M195.2 154.7l-.3 .5M195.2 154.7l.4 5M195.3 154.7h-.1"/>
<path d="M195.3 154.7l.5 5.1M195.4 159.3l.2 .4M195.6 155.2l-.3-.5M195.7 159.8h.1M195.7 159.8l.4-5.1M195.8 159.7l.3-.4M195.8 155.2h-.2M196 159.3h.3M196.1 154.7l-.3 .5M196.1 154.7l.4 5M196.2 154.7h-.1M196.2 154.7l.5 5"/>
<path d="M196.3 159.3l.2 .4M196.5 155.2l-.3-.5M196.6 159.8h.1M196.6 159.8l.4-5.1M196.7 159.7l.3-.4M196.7 155.2h-.2M196.9 159.3h.3M197 154.7l-.3 .5M197 154.7l.4 5M197.1 154.7h-.1M197.1 154.7l.5 5M197.2 159.3l.2 .4"/>
<path d="M197.4 155.2l-.3-.5M197.5 159.8l.4-5.1M197.5 159.8h.1M197.6 159.7l.3-.4M197.6 155.2h-.2M197.8 159.3h.3M197.9 154.7l-.3 .5M197.9 154.7l.4 5M198 154.7l.5 5.1M198 154.7h-.1M198.1 159.3l.2 .4M198.3 155.2l-.3-.5"/>
<path d="M198.4 159.8h.1M198.4 159.7l.4-5M198.5 159.7l.3-.4M198.5 159.7l.4-5M198.5 155.2h-.2M198.7 159.3h.3M198.8 154.7l-.3 .5M198.8 154.7l.4 5M198.9 154.7h-.1M198.9 154.7l.5 5.1M199 159.3l.2 .4M199.2 155.2l-.3-.5"/>
<path d="M199.3 159.8h.1M199.4 159.7l.3-.4M199.4 159.7l.4-5M199.4 155.2h-.2M199.6 159.3h.3M199.7 154.7l-.3 .5M199.7 154.7l.4 5M199.8 154.7h-.1M199.8 154.7l.5 5M199.9 159.3l.2 .4M200.1 155.2l-.3-.5M200.2 159.8v-.1"/>
<path d="M200.2 159.8h.1M200.3 159.7l.3-.4M200.3 155.2h.3M200.5 159.3h.1M200.6 159.2v-.2M200.6 154.7l-.3 .5M200.6 155.2h-.5M185.4 179.5h-5.1M180.3 185.9h5.1M91.9 209.6v5.1M98.2 214.7v-5.1M105 214.7v-5.1"/>
<path d="M115.4 209.9l5 .4M115.4 210l5 .5M115.4 209.9v.1M115.4 210l.5 .3M115.4 219.8v.1M115.4 218.9v.1M115.4 218v.1M115.4 217.1v.1M115.4 216.2v.1M115.4 215.3v.1M115.4 214.4v.1M115.4 213.5v.1"/>
<path d="M115.4 212.6v.1M115.4 211.7v.1M115.4 210.8v.1M115.4 212.6h.1M115.4 213.5h.1M115.4 214.4h.1M115.4 215.3h.1M115.4 216.2h.1M115.4 219.8l5 .4M115.4 218.9l5 .4M115.4 218l5 .4M115.4 217.1l5 .4"/>
<path d="M115.4 216.2l5 .4M115.4 215.3l5 .4M115.4 214.4l5 .4M115.4 213.5l5 .4M115.4 212.6l5 .4M115.5 211.7l4.9 .4M115.5 210.8l4.9 .4M115.6 211l.5 .2M115.6 211.9l.5 .2M115.6 212.8l.5 .2M115.6 213.7l.5 .2M115.6 214.6l.5 .2"/>
<path d="M115.6 215.5l.5 .2M115.6 216.4l.5 .2M115.6 217.3l.5 .2M115.6 218.2l.5 .2M115.6 219.1l.5 .2M115.6 220l.5 .2M115.6 210.1l.5 .2M115.9 209.6l-.5 .3M115.9 211.2h.2M115.9 212.1h.2M115.9 219.3v.2M115.9 218.4v.2"/>
<path d="M115.9 217.5v.2M115.9 216.6v.2M115.9 215.7v.2M115.9 214.8v.2M115.9 213.9v.2M115.9 213v.2M115.9 212.1v.2M115.9 211.2v.2M115.9 210.3v.2M115.9 211.4l-.5 .3M115.9 213.2l-.5 .3M115.9 215l-.5 .3"/>
<path d="M115.9 216.8l-.5 .3M115.9 218.6l-.5 .3M115.9 219.5l-.5 .3M115.9 217.7l-.5 .3M115.9 215.9l-.5 .3M115.9 214.1l-.5 .3M115.9 212.3l-.5 .3M115.9 210.5l-.5 .3M119.9 211.6l.5-.2M119.9 212.5l.5-.2M119.9 213.4l.5-.2M119.9 214.3l.5-.2"/>
<path d="M119.9 215.2l.5-.2M119.9 216.1l.5-.2M119.9 217l.5-.2M119.9 217.9l.5-.2M119.9 218.8l.5-.2M119.9 219.7l.5-.2M119.9 210.7l.5-.2M120 210.1v-.5M120 211v-.3M120 211.9v-.3M120 212.8v-.3M120 213.7v-.3"/>
<path d="M120 214.6v-.3M120 215.5v-.3M120 216.4v-.3M120 217.3v-.3M120 218.2v-.3M120 219.1v-.3M120 220v-.3M120.4 210.3l-5 .5M120.4 211.2l-5 .5M120.4 212.1l-5 .5M120.4 213l-5 .5M120.4 213.9l-5 .5"/>
<path d="M120.4 215h.1M120.4 214.8l-5 .5M120.4 215.9h.1M120.4 215.7l-5 .5M120.4 216.8h.1M120.4 216.6l-5 .5M120.4 217.7h.1M120.4 217.5l-5 .5M120.4 210.3l-.5-.3M120.4 213l-.5-.3M120.4 214.8l-.5-.3M120.4 216.6l-.5-.3"/>
<path d="M120.4 218.4l-.5-.3M120.4 211.2l-.5-.3M120.4 212.1l-.5-.3M120.4 213.9l-.5-.3M120.4 215.7l-.5-.3M120.4 217.5l-.5-.3M120.4 219.3l-.5-.3M120.4 218.6h.1M120.4 218.4l-5 .5M120.4 219.3l-5 .5M120.4 210.5v-.2M120.4 211.4v-.2"/>
<path d="M120.4 212.3v-.2M120.4 213.2v-.2M120.4 214.1v-.2M120.4 215v-.2M120.4 215.9v-.2M120.4 216.8v-.2M120.4 217.7v-.2M120.4 218.6v-.2M120.4 219.5v-.2M130.7 214.7v-5.1M137.6 209.6v5.1M143.9 214.7v-5.1"/>
<path d="M115.4 229.7v.1M115.4 228.8v.1M115.4 227.9v.1M115.4 227v.1M115.4 226.1v.1M115.4 225.2v.1M115.4 224.3v.1M115.4 223.4v.1M115.4 222.5v.1M115.4 221.6v.1M115.4 220.7v.1M115.4 228.8l5 .4"/>
<path d="M115.4 227.9l5 .4M115.4 227l5 .4M115.4 226.1l5 .4M115.4 225.2l5 .4M115.4 224.3l5 .4M115.4 223.4l5 .4M115.6 220.9l.5 .2M115.6 221.8l.5 .2M115.6 222.7l.5 .2M115.6 223.6l.5 .2M115.6 224.5l.5 .2M115.6 225.4l.5 .2"/>
<path d="M115.6 226.3l.5 .2M115.6 227.2l.5 .2M115.6 228.1l.5 .2M115.6 229l.5 .2M115.6 229.9h.1M115.7 229.9h.1M115.9 225.6h.2M115.9 226.5h.2M115.9 229.2v.2M115.9 228.3v.2M115.9 227.4v.2M115.9 226.5v.2"/>
<path d="M115.9 225.6v.2M115.9 224.7v.2M115.9 223.8v.2M115.9 222.9v.2M115.9 222v.2M115.9 221.1v.2M115.9 220.2v.2M115.9 228.5l-.5 .3M115.9 226.7l-.5 .3M115.9 224.9l-.5 .3M115.9 220.4l-.5 .3M115.9 223.1l-.5 .3"/>
<path d="M115.9 222.2l-.5 .3M115.9 221.3l-.5 .3M115.9 224l-.5 .3M115.9 227.6l-.5 .3M115.9 225.8l-.5 .3M115.9 229.4l-.5 .3M117.5 229.9l.1-.3M117.6 229.6v.3M119.9 220.6l.5-.2M119.9 221.5l.5-.2M119.9 222.4l.5-.2M119.9 223.3l.5-.2"/>
<path d="M119.9 224.2l.5-.2M119.9 225.1l.5-.2M119.9 226l.5-.2M119.9 226.9l.5-.2M119.9 227.8l.5-.2M119.9 228.7l.5-.2M119.9 229.6l.5-.2M120 220.9v-.3M120 221.8v-.3M120 222.7v-.3M120 223.6v-.3M120 224.5v-.3"/>
<path d="M120 225.4v-.3M120 226.3v-.3M120 227.2v-.3M120 228.1v-.3M120 229v-.3M120 229.9v-.3M120.4 222l-5 .5M120.4 229.2l-5 .5M120.4 228.3l-5 .5M120.4 227.4l-5 .5M120.4 226.5l-5 .5M120.4 225.6l-5 .5"/>
<path d="M120.4 229.2l-.5-.3M120.4 224.7l-5 .5M120.4 220.2l-.5-.3M120.4 222l-.5-.3M120.4 227.4l-.5-.3M120.4 223.8l-.5-.3M120.4 225.6l-.5-.3M120.4 228.3l-.5-.3M120.4 226.5l-.5-.3M120.4 224.7l-.5-.3M120.4 222.9l-.5-.3M120.4 221.1l-.5-.3"/>
<path d="M120.4 223.8l-5 .5M120.4 222.9l-5 .5M120.4 220.2l-5 .5M120.4 221.1l-5 .5M120.4 220.4v-.2M120.4 221.3v-.2M120.4 222.2v-.2M120.4 223.1v-.2M120.4 224v-.2M120.4 224.9v-.2M120.4 225.8v-.2M120.4 226.7v-.2"/>
<path d="M120.4 227.6v-.2M120.4 228.5v-.2M120.4 229.4v-.2"/>
</g>
<g fill="none" stroke="#000" stroke-width=".2" stroke-dasharray="1.3 .6" stroke-dashoffset=".1">
<path d="M119.9 45l-2.9-.2M120.4 64.4l-4.9-.4M120.4 62.6l-4.9-.4M181.3 103.8l.4-4.9M181.4 103.8l.4-4.9M182.2 103.8l.4-4.9M182.3 103.8l.4-4.9M183.1 103.8l.4-4.9M184 103.8l.4-4.9M184.9 103.8l.4-4.9M185.8 103.9l.4-5M186.7 103.9l.4-5"/>
<path d="M187.6 103.9l.4-5M188.5 103.9l.4-5M189.4 103.9l.4-5M195.8 103.8l.4-5M196.7 103.8l.4-5M197.6 103.8l.4-5M199.3 103.8l.4-5M200.2 103.8l.4-5M181.3 159.7l.4-5M182.2 159.7l.4-4.9M182.3 159.7l.4-4.9M183.1 159.7l.4-4.9"/>
<path d="M183.2 159.7l.4-4.9M184 159.7l.4-4.9M184.9 159.7l.4-4.9M185.8 159.7l.4-4.9M186.7 159.7l.4-4.9M187.6 159.7l.4-4.9M188.5 159.7l.4-4.9M189.4 159.7l.4-4.9M194 159.6l.4-4.9M195.8 159.6l.4-4.9M196.7 159.7l.4-5M197.6 159.7l.4-5"/>
<path d="M199.3 159.7l.4-5M200.2 159.7l.4-5M115.4 222.5l4.9 .4M115.4 221.6l5 .4M115.4 220.7l5 .4M119.9 229.6l-2.9 .3"/>
</g>
<path d="M120.3 56.1l-4.9-.4 5-.4M120.3 57l-4.9-.4 5-.4M120.3 57.9l-4.9-.4 5-.4M120.4 58.8l-5-.4 5-.4M120.4 59.7l-5-.4 5-.4M120.4 60.6l-5-.4 5-.4M120.4 217.7l-5 .4 5 .4M120.4 220.4l-5 .4 5 .4" fill="none" stroke="#000" stroke-width=".2" stroke-dasharray="1.3 .6" stroke-dashoffset=".4"/>
<path d="M130.7 44.8v15.2M180.3 101.3l.2-2M181 101.3l.2-2M180.3 157.2l.2-2M181 157.2l.2-2" fill="none" stroke="#000" stroke-width=".2" stroke-dasharray="1.3 .6" stroke-dashoffset=".6"/>
<text font-size="8.5" x="332.6" y="279.7">anchor_tapped</text>
<g font-size="5.3">
<text x="41" y="9.5">8</text>
<text x="88.5" y="9.5">7</text>
<text x="138.5" y="9.5">6</text>
<text x="188.5" y="9.5">5</text>
<text x="238.5" y="9.5">4</text>
<text x="288.5" y="9.5">3</text>
<text x="338.5" y="9.5">2</text>
<text x="386" y="9.5">1</text>
<text x="16.2" y="31.2">F</text>
<text x="411.2" y="31.2">F</text>
<text x="16.1" y="75.5">E</text>
<text x="411.1" y="75.5">E</text>
<text x="15.5" y="125.5">D</text>
<text x="410.5" y="125.5">D</text>
<text x="15.4" y="175.5">C</text>
<text x="410.4" y="175.5">C</text>
<text x="16" y="225.5">B</text>
<text x="411" y="225.5">B</text>
<text x="15.5" y="269.7">A</text>
<text x="410.5" y="269.7">A</text>
<text x="41" y="291.5">8</text>
<text x="88.5" y="291.5">7</text>
<text x="138.5" y="291.5">6</text>
<text x="188.5" y="291.5">5</text>
<text x="238.5" y="291.5">4</text>
<text x="288.5" y="291.5">3</text>
<text x="338.5" y="291.5">2</text>
<text x="386" y="291.5">1</text>
</g>
<g font-size="4.7">
<text x="192.6" y="65.1">Remove excess plastic raft with</text>
<text x="192.6" y="69.6">sander. Adjust inner structure to</text>
<text x="192.6" y="74.2">labelled dimensions.</text>
</g>
<g font-size="4.7" fill="#808080">
<text x="111.9" y="69.9">1.10</text>
<text x="32.2" y="72.3">4 x</text>
<text x="46.2" y="72.3">0.125 THRU ALL</text>
<text x="139.3" y="77.8">0.10</text>
<text x="88.3" y="78.1">0.10</text>
<text x="156.5" y="89" transform="rotate(-90 156.5 89)">0.10</text>
<text x="77.7" y="92.3" transform="rotate(-90 77.7 92.3)">0.10</text>
<text x="154.8" y="115.9" transform="rotate(-90 154.8 115.9)">0.08</text>
<text x="98.6" y="123.6">0.55</text>
<text x="98.6" y="134.4">0.55</text>
<text x="165.4" y="135.8" transform="rotate(-90 165.4 135.8)">2.00</text>
<text x="156.5" y="152.6" transform="rotate(-90 156.5 152.6)">0.08</text>
<text x="75.6" y="179" transform="rotate(-90 75.6 179)">0.10</text>
<text x="156.5" y="181.9" transform="rotate(-90 156.5 181.9)">0.10</text>
<text x="78.9" y="191.9">0.10</text>
<text x="147.2" y="193.9">0.10</text>
</g>
<text font-size="4.1" x="21" y="293.7">SOLIDWORKS Educational Product. For Instructional Use Only.</text>
<text font-size="3.9" x="400.9" y="275.5">A3</text>
<g font-size="3.2">
<text x="27.1" y="107.5">2 x M2.5x0.45 Threaded THRU ALL</text>
<text x="27.1" y="115.8">The two holes above and below the</text>
<text x="27.1" y="120">rectangular void are both the metric</text>
<text x="199.9" y="115.7">Physical servo motor has</text>
<text x="199.9" y="119.9">slightly different dimensions</text>
<text x="27.1" y="124.2">tap and thread mentioned above.</text>
<text x="199.9" y="124.1">than the online spec-sheet.</text>
<text x="199.9" y="128.3">Will bring device by to confirm</text>
<text x="199.9" y="132.4">tap position in the anchor.</text>
</g>
<g font-size="2">
<text x="230.6" y="234.6">UNLESS OTHERWISE SPECIFIED:</text>
<text x="230.6" y="237.1">DIMENSIONS ARE IN INCHES</text>
<text x="230.6" y="239.6">SURFACE FINISH:</text>
<text x="264.4" y="234.6">FINISH:</text>
<text x="311.3" y="234.5">DEBURR AND</text>
<text x="311.3" y="237">BREAK SHARP</text>
<text x="311.3" y="239.5">EDGES</text>
<text x="342.6" y="236">DO NOT SCALE DRAWING</text>
<text x="383.3" y="236.2">REVISION</text>
<text x="230.6" y="242.1">TOLERANCES:</text>
<text x="232.2" y="244.6">LINEAR:</text>
<text x="232.2" y="247.1">ANGULAR:</text>
<text x="244.3" y="252">NAME</text>
<text x="260" y="251.9">SIGNATURE</text>
<text x="277.2" y="251.9">DATE</text>
<text x="330.1" y="251.9">TITLE:</text>
<text x="230.6" y="256.1">DRAWN</text>
<text x="230.9" y="260.3">CHK'D</text>
<text x="230.4" y="264.4">APPV'D</text>
<text x="231.1" y="268.8">MFG</text>
<text x="231.5" y="273">Q.A</text>
<text x="285.6" y="272.5">MATERIAL:</text>
<text x="330" y="272.5">DWG NO.</text>
<text x="285.6" y="285.5">WEIGHT:</text>
<text x="330.1" y="285.6">SCALE:2:1</text>
<text x="374.5" y="285.6">SHEET 1 OF 1</text>
</g>
</svg>
